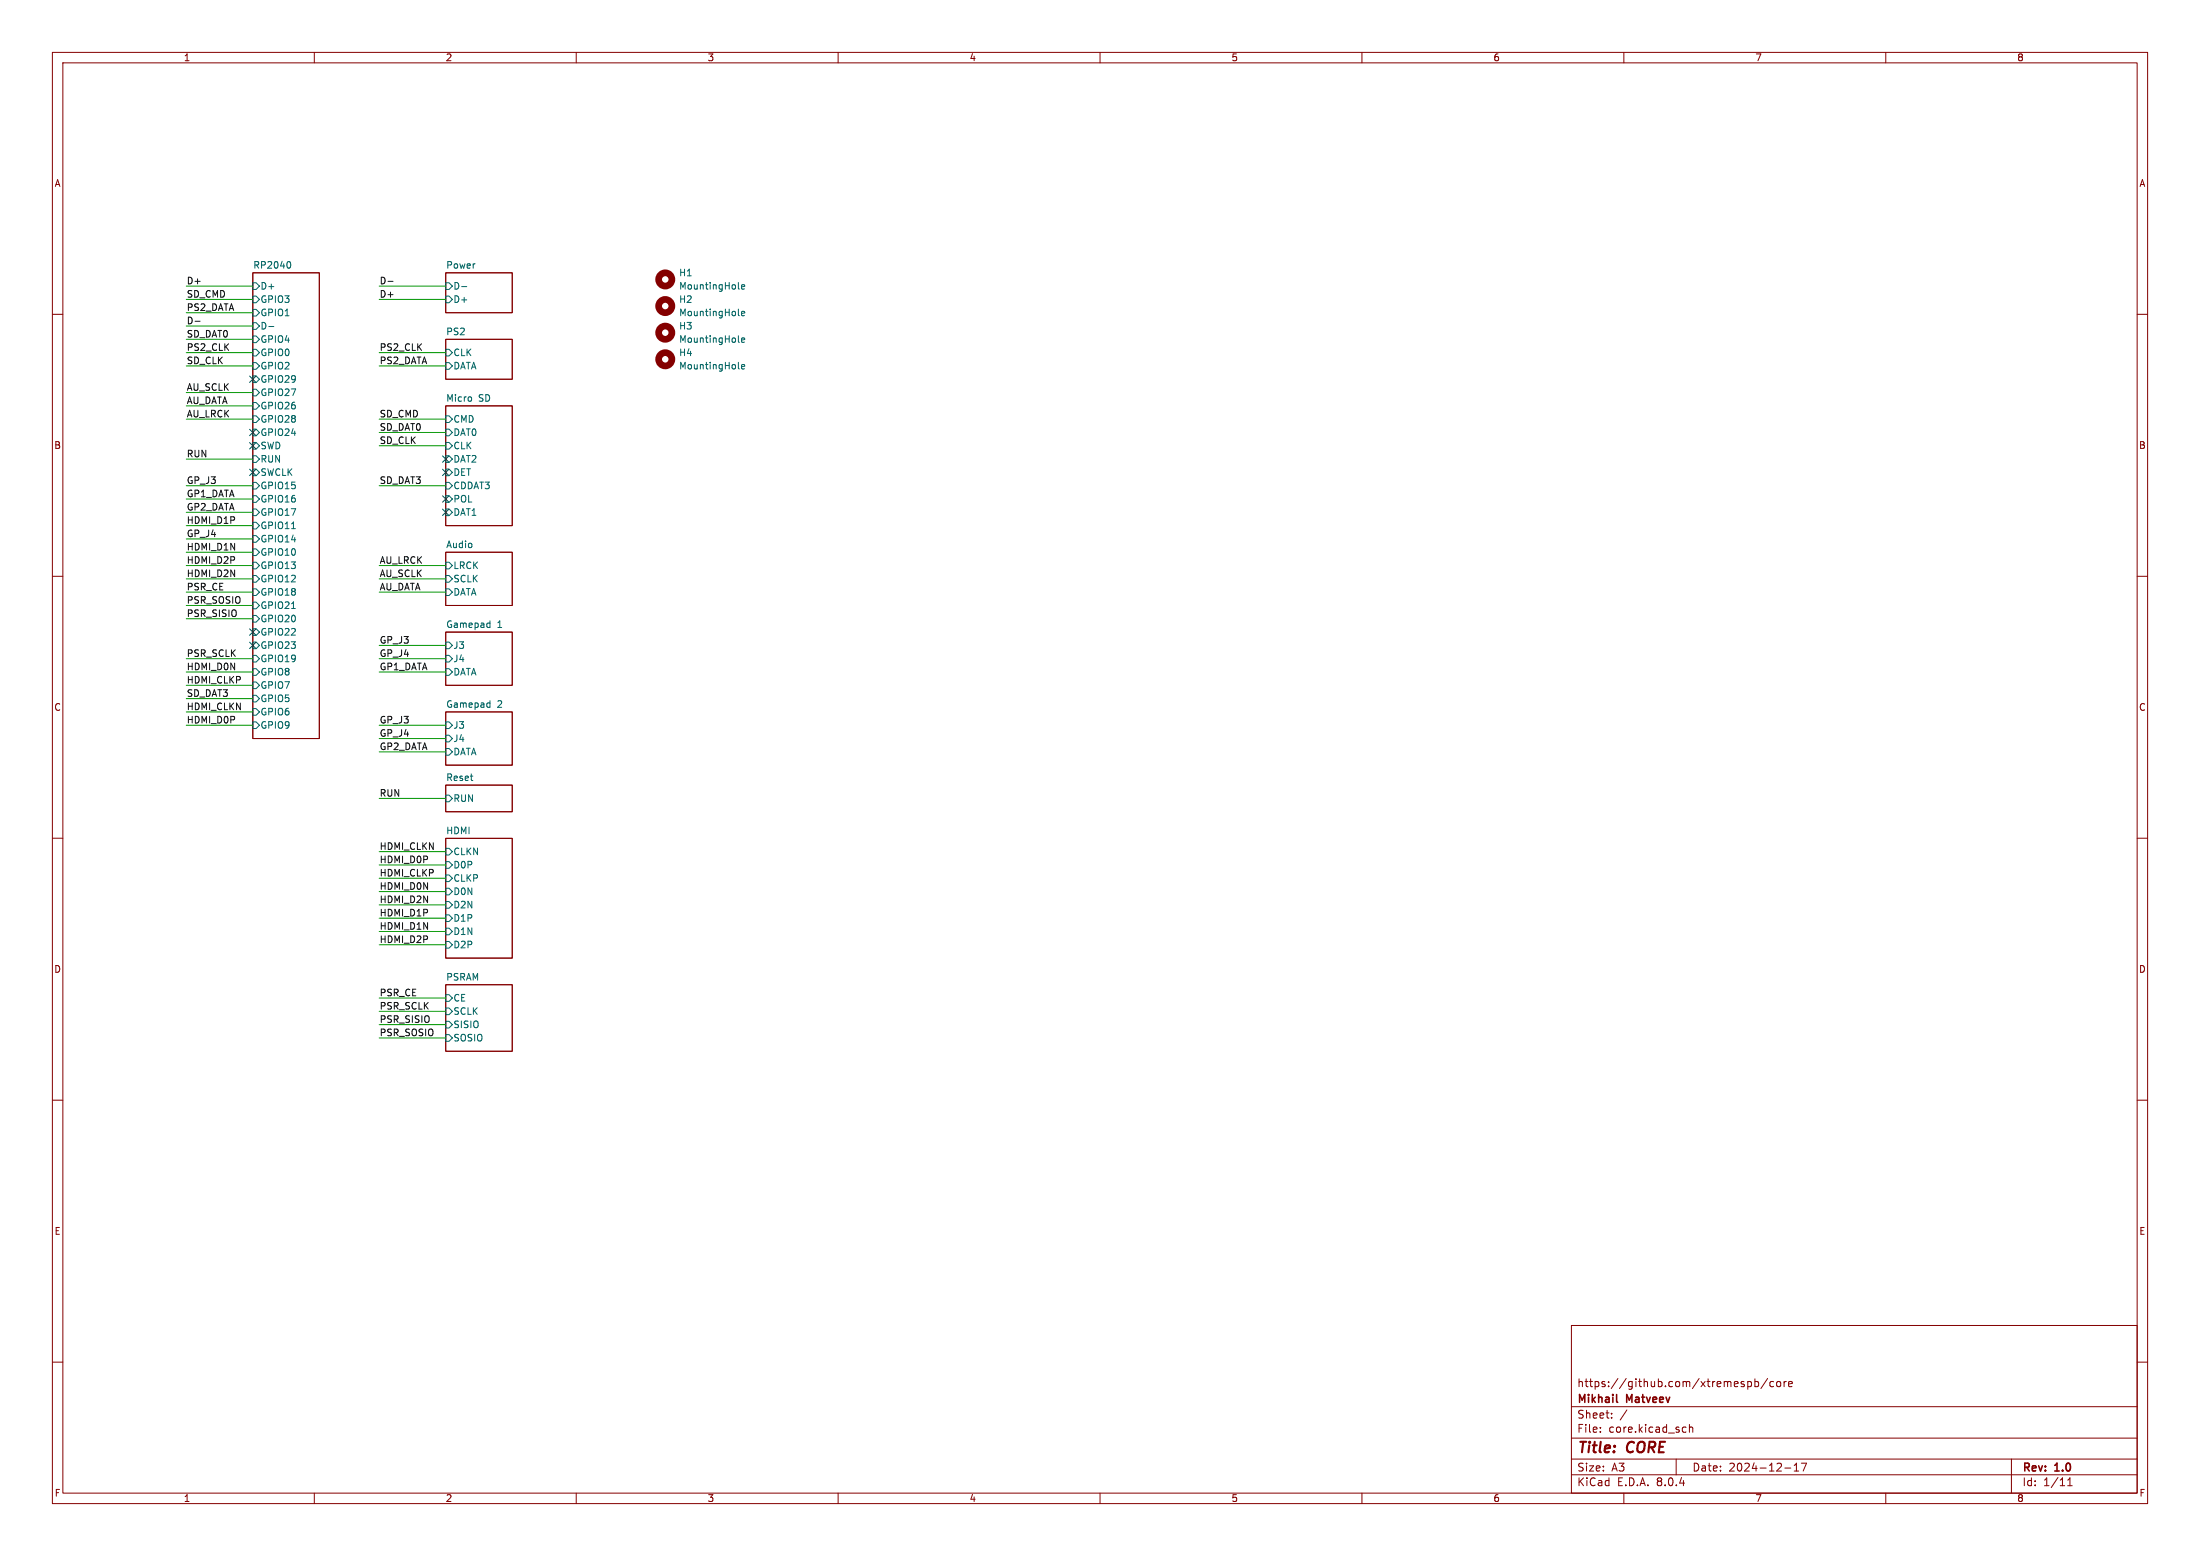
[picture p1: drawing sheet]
<svg xmlns="http://www.w3.org/2000/svg" width="420mm" height="297mm" viewBox="0 0 420 297" stroke-linecap="round" stroke-linejoin="round" font-family="sans-serif">
<g fill="none" stroke="#840000" stroke-width=".19">
<path d="M10 10h400v277h-400zM12 12h396v273h-396zM60 10v2M110 10v2M160 10v2M210 10v2M260 10v2M310 10v2M360 10v2M10 60h2M48.3 52.1h12.7v88.9h-12.7zM85.1 52.1h12.7v7.6h-12.7z"/>
<path d="M408 60h2M85.1 64.8h12.7v7.6h-12.7zM85.1 77.5h12.7v22.8h-12.7zM10 110h2M85.1 105.4h12.7v10.2h-12.7zM408 110h2M85.1 120.7h12.7v10.1h-12.7zM85.1 135.9h12.7v10.2h-12.7zM10 160h2M85.1 149.9h12.7v5h-12.7zM408 160h2M85.1 160h12.7v22.9h-12.7z"/>
<path d="M85.1 188h12.7v12.7h-12.7zM10 210h2M408 210h2M10 260h2M300 253h108v32h-108zM408 260h2M300 278.5h108M300 274.5h108M300 268.5h108M305.5 273.2v.2M305.5 272.5v.1M307.7 270.5v.2"/>
<path d="M307.7 269.8v.1M310.6 269.1l-1.3 1.9M320 278.5v3M321.4 272.4l.5 .1M321.9 273.3l-.5 .1M322.5 272.5l.2-.1 .4 .1 .1 .9M322.5 271.9v1.5M333.7 263.7v1.5M333.7 263.8l.4-.1 .3 .3-.2 .6h-.5M335 263.8l.4-.1 .3 .3-.1 .6h-.6M335 263.2v1.5M337.4 263.1l-1.2 1.9"/>
<path d="M338.6 263.8l-.4-.1-.3 .3 .1 .6h.6M339.3 263.8l.4-.1 .2 .3v.4l-.2 .3-.4-.1-.1-.2zM340.6 263.7v1M341 263.7l-.3 .1-.1 .2M341.4 264.2l.8-.2-.1-.2-.4-.1-.3 .2 .1 .7h.6M342.5 279.7l.4-.4v1.5M343.9 279.3h1l-.7 1.5M384 278.5v6.5M60 285v2M110 285v2M160 285v2M210 285v2"/>
<path d="M260 285v2M300 281.5h108M310 285v2M340.7 280.2h1.2M342.5 280.8h.9M360 285v2M394.7 283.6h.9M394.7 282.5l.5-.4v1.5"/>
</g>
<path d="M308.6 267.5l.2 .2" fill="none" stroke="#840000" stroke-width=".3"/>
<g fill="none" stroke="#006464" stroke-width=".19">
<path d="M48.3 54h.6l.6 .6-.6 .6h-.6zM48.3 56.5h.6l.6 .7-.6 .6h-.6zM48.3 59.1h.6l.6 .6-.6 .6h-.6zM55.2 49.9a.79 .79 0 0 1 0 1.3M85.1 54h.6l.7 .6-.7 .6h-.6zM85.1 56.5h.6l.7 .7-.7 .6h-.6zM88.1 54.7h1M141 55l.1 .2M141.6 54.8l.6-.2-.1-.2-.4-.1-.1 .2v.6h.5M141.6 59.8l.6-.1-.1-.2-.4-.1-.1 .2v.6h.5M48.3 61.6h.6l.6 .6-.6 .7h-.6zM48.3 64.1h.6l.6 .7-.6 .6h-.6z"/>
<path d="M48.3 66.7h.6l.6 .6-.6 .6h-.6zM48.3 69.2h.6l.6 .7-.6 .6h-.6zM48.3 71.8h.6l.6 .6-.6 .6h-.6zM48.3 74.3h.6l.6 .6-.6 .7h-.6zM48.3 76.8h.6l.6 .7-.6 .6h-.6zM48.3 79.4h.6l.6 .6-.6 .6h-.6zM51.3 62.3h1M85.1 66.7h.6l.7 .6-.7 .6h-.6zM85.1 69.2h.6l.7 .7-.7 .6h-.6zM85.1 79.4h.6l.7 .6-.7 .6h-.6zM90 75.9v.6M141 65.2l.1 .1"/>
<path d="M141 70.2l.1 .2M141 60.1l.1 .2M141.6 64.9l.6-.1-.1-.2-.4-.1-.1 .2v.6h.5M141.6 70l.6-.1-.1-.3h-.4l-.1 .2v.6h.5M48.3 81.9h.6l.6 .7-.6 .6h-.6zM48.3 84.5h.6l.6 .6-.6 .6h-.6zM48.3 87h.6l.6 .6-.6 .7h-.6zM48.3 89.5h.6l.6 .7-.6 .6h-.6zM48.3 92.1h.6l.6 .6-.6 .6h-.6zM48.3 94.6h.6l.6 .7-.6 .6h-.6zM48.3 97.2h.6l.6 .6-.6 .6h-.6zM48.3 99.7h.6l.6 .6-.6 .7h-.6z"/>
<path d="M85.1 81.9h.6l.7 .7-.7 .6h-.6zM85.1 84.5h.6l.7 .6-.7 .6h-.6zM85.1 87h.6l.7 .6-.7 .7h-.6zM85.1 89.5h.6l.7 .7-.7 .6h-.6zM85.1 92.1h.6l.7 .6-.7 .6h-.6zM85.1 94.6h.6l.7 .7-.7 .6h-.6zM85.1 97.2h.6l.7 .6-.7 .6h-.6zM48.3 102.2h.6l.6 .7-.6 .6h-.6zM48.3 104.8h.6l.6 .6-.6 .6h-.6zM48.3 107.3h.6l.6 .7-.6 .6h-.6zM48.3 109.9h.6l.6 .6-.6 .6h-.6zM48.3 112.4h.6l.6 .6-.6 .7h-.6z"/>
<path d="M48.3 114.9h.6l.6 .7-.6 .6h-.6zM48.3 117.5h.6l.6 .6-.6 .6h-.6zM55.7 100.9h.7M55.7 116.1h.7M85.1 107.3h.6l.7 .7-.7 .6h-.6zM85.1 109.9h.6l.7 .6-.7 .6h-.6zM85.1 112.4h.6l.7 .6-.7 .7h-.6zM93.2 118.9l.3 .1M93.5 118.5v1.3M93.5 119.7l-.3 .1M48.3 120h.6l.6 .7-.6 .6h-.6zM48.3 122.6h.6l.6 .6-.6 .6h-.6z"/>
<path d="M48.3 125.1h.6l.6 .6-.6 .7h-.6zM48.3 127.6h.6l.6 .7-.6 .6h-.6zM48.3 130.2h.6l.6 .6-.6 .6h-.6zM48.3 132.7h.6l.6 .7-.6 .6h-.6zM48.3 135.3h.6l.6 .6-.6 .6h-.6zM48.3 137.8h.6l.6 .6-.6 .7h-.6zM85.1 122.6h.6l.7 .6-.7 .6h-.6zM85.1 125.1h.6l.7 .6-.7 .7h-.6zM85.1 127.6h.6l.7 .7-.7 .6h-.6zM85.1 137.8h.6l.7 .6-.7 .7h-.6zM93.2 134.2h.3M93.5 133.7v1.3"/>
<path d="M93.5 135h-.3M85.1 151.8h.6l.7 .6-.7 .6h-.6zM85.1 140.3h.6l.7 .7-.7 .6h-.6zM85.1 142.9h.6l.7 .6-.7 .6h-.6zM85.1 161.9h.6l.7 .7-.7 .6h-.6zM85.1 164.5h.6l.7 .6-.7 .6h-.6zM85.1 167h.6l.7 .6-.7 .7h-.6zM85.1 169.5h.6l.7 .7-.7 .6h-.6zM85.1 172.1h.6l.7 .6-.7 .7h-.6zM85.1 174.6h.6l.7 .7-.7 .6h-.6zM85.1 177.2h.6l.7 .6-.7 .6h-.6zM85.1 179.7h.6l.7 .6-.7 .7h-.6z"/>
<path d="M85.1 189.9h.6l.7 .6-.7 .6h-.6zM85.1 192.4h.6l.7 .6-.7 .7h-.6zM85.1 194.9h.6l.7 .7-.7 .6h-.6zM85.1 197.5h.6l.7 .6-.7 .7h-.6z"/>
</g>
<g fill="none" stroke="#840000" stroke-width="1.3">
<circle cx="127" cy="58.4" r="1.27"/>
<circle cx="127" cy="53.3" r="1.27"/>
<circle cx="127" cy="63.5" r="1.27"/>
<circle cx="127" cy="68.6" r="1.27"/>
</g>
<path d="M74.1 53.7h.9M37.2 61.3h1" fill="none" stroke="#0f0f0f" stroke-width=".19"/>
<g fill="none" stroke="#009600" stroke-width=".19">
<path d="M35.6 54.6h12.7M35.6 57.2h12.7M35.6 59.7h12.7M72.4 54.6h12.7M72.4 57.2h12.7M35.6 67.3h12.7M35.6 69.9h12.7M35.6 77.5h12.7M35.6 74.9h12.7M35.6 64.8h12.7M35.6 62.2h12.7M72.4 67.3h12.7"/>
<path d="M72.4 69.9h12.7M35.6 95.3h12.7M35.6 92.7h12.7M35.6 97.8h12.7M35.6 80h12.7M35.6 87.6h12.7M72.4 92.7h12.7M72.4 85.1h12.7M72.4 80h12.7M72.4 82.6h12.7M35.6 113h12.7M35.6 100.3h12.7"/>
<path d="M35.6 102.9h12.7M35.6 110.5h12.7M35.6 105.4h12.7M35.6 108h12.7M35.6 118.1h12.7M35.6 115.6h12.7M72.4 113h12.7M72.4 110.5h12.7M72.4 108h12.7M35.6 135.9h12.7M35.6 138.4h12.7M35.6 133.4h12.7"/>
<path d="M35.6 130.8h12.7M35.6 125.7h12.7M35.6 128.3h12.7M72.4 138.4h12.7M72.4 125.7h12.7M72.4 128.3h12.7M72.4 123.2h12.7M72.4 152.4h12.7M72.4 143.5h12.7M72.4 141h12.7M72.4 172.7h12.7M72.4 167.6h12.7"/>
<path d="M72.4 170.2h12.7M72.4 177.8h12.7M72.4 175.3h12.7M72.4 162.6h12.7M72.4 165.1h12.7M72.4 198.1h12.7M72.4 190.5h12.7M72.4 195.6h12.7M72.4 193h12.7M72.4 180.3h12.7"/>
</g>
<g fill="none" stroke="#000084" stroke-width=".19">
<path d="M47.7 71.8l1.2 1.2M48.9 71.8l-1.2 1.2M47.7 84.5l1.2 1.2M47.7 81.9l1.2 1.3M47.7 89.6l1.2 1.2M48.9 84.5l-1.2 1.2M48.9 81.9l-1.2 1.3M48.9 89.6l-1.2 1.2M84.5 94.6l1.2 1.3M84.5 89.6l1.2 1.2M84.5 87l1.2 1.2M84.5 97.2l1.2 1.2"/>
<path d="M85.7 94.6l-1.2 1.3M85.7 89.6l-1.2 1.2M85.7 87l-1.2 1.2M85.7 97.2l-1.2 1.2M47.7 120l1.2 1.3M47.7 122.6l1.2 1.2M48.9 120l-1.2 1.3M48.9 122.6l-1.2 1.2"/>
</g>
<g font-size="2.8" fill="#840000">
<text x="301" y="277.9">Title:</text>
<text x="310.6" y="277.9">CORE</text>
</g>
<g font-size="2.1" fill="#840000">
<text x="301" y="268.2">Mikhail</text>
<text x="301" y="265">https://github.com/xtremespb/core</text>
<text x="310.6" y="268.2">Matveev</text>
<text x="301" y="273.7">File:</text>
<text x="301" y="271">Sheet:</text>
<text x="307.1" y="273.7">core.kicad_sch</text>
<text x="301" y="281.1">Size:</text>
<text x="307.6" y="281.1">A3</text>
<text x="323" y="281.1">Date:</text>
<text x="330" y="281.1">2024-12-17</text>
<text x="386" y="281.3">Rev:</text>
<text x="392.4" y="281.3">1.0</text>
<text x="301" y="283.9">KiCad</text>
<text x="308.7" y="283.9">E.D.A.</text>
<text x="316.3" y="283.9">8.0.4</text>
<text x="386" y="283.9">Id:</text>
<text x="390.1" y="283.9">1/11</text>
</g>
<g font-size="1.8" fill="#840000">
<text x="35" y="11.9">1</text>
<text x="85" y="11.9">2</text>
<text x="135" y="11.9">3</text>
<text x="185" y="11.9">4</text>
<text x="235" y="11.9">5</text>
<text x="285" y="11.9">6</text>
<text x="335" y="11.9">7</text>
<text x="385" y="11.9">8</text>
<text x="10.3" y="35.9">A</text>
<text x="408.3" y="35.9">A</text>
<text x="10.3" y="85.9">B</text>
<text x="408.2" y="85.9">B</text>
<text x="10.3" y="135.9">C</text>
<text x="408.2" y="135.9">C</text>
<text x="10.3" y="185.9">D</text>
<text x="408.2" y="185.9">D</text>
<text x="10.3" y="235.9">E</text>
<text x="408.3" y="235.9">E</text>
<text x="10.3" y="285.9">F</text>
<text x="35" y="286.9">1</text>
<text x="85" y="286.9">2</text>
<text x="135" y="286.9">3</text>
<text x="185" y="286.9">4</text>
<text x="235" y="286.9">5</text>
<text x="285" y="286.9">6</text>
<text x="335" y="286.9">7</text>
<text x="385" y="286.9">8</text>
<text x="408.3" y="285.9">F</text>
</g>
<g font-size="1.8" fill="#006464">
<text x="48.3" y="51.4">RP2040</text>
<text x="85.1" y="51.4">Power</text>
<text x="129.5" y="52.9">H1</text>
<text x="49.6" y="55.5">D+</text>
<text x="49.6" y="58">GPIO3</text>
<text x="86.5" y="55.5">D-</text>
<text x="86.5" y="58">D+</text>
<text x="129.5" y="55.5">MountingHole</text>
<text x="129.5" y="58">H2</text>
<text x="49.6" y="60.6">GPIO1</text>
<text x="49.6" y="63.1">D-</text>
<text x="49.6" y="65.6">GPIO4</text>
<text x="85.1" y="64.1">PS2</text>
<text x="129.5" y="63.1">H3</text>
<text x="129.5" y="65.6">MountingHole</text>
<text x="129.5" y="60.6">MountingHole</text>
<text x="49.6" y="68.2">GPIO0</text>
<text x="49.6" y="70.7">GPIO2</text>
<text x="86.5" y="68.2">CLK</text>
<text x="86.5" y="70.7">DATA</text>
<text x="129.5" y="68.2">H4</text>
<text x="129.5" y="70.7">MountingHole</text>
<text x="49.6" y="73.3">GPIO29</text>
<text x="49.6" y="75.8">GPIO27</text>
<text x="85.1" y="76.8">Micro</text>
<text x="91.3" y="76.8">SD</text>
<text x="49.6" y="78.3">GPIO26</text>
<text x="49.6" y="80.9">GPIO28</text>
<text x="49.6" y="83.4">GPIO24</text>
<text x="86.5" y="80.9">CMD</text>
<text x="86.5" y="83.4">DAT0</text>
<text x="49.6" y="86">SWD</text>
<text x="49.6" y="88.5">RUN</text>
<text x="86.5" y="86">CLK</text>
<text x="86.5" y="88.5">DAT2</text>
<text x="49.6" y="91">SWCLK</text>
<text x="49.6" y="93.6">GPIO15</text>
<text x="86.5" y="91">DET</text>
<text x="86.5" y="93.6">CDDAT3</text>
<text x="49.6" y="96.1">GPIO16</text>
<text x="49.6" y="98.7">GPIO17</text>
<text x="49.6" y="101.2">GPIO11</text>
<text x="86.5" y="96.1">POL</text>
<text x="86.5" y="98.7">DAT1</text>
<text x="49.6" y="103.7">GPIO14</text>
<text x="49.6" y="106.3">GPIO10</text>
<text x="85.1" y="104.7">Audio</text>
<text x="49.6" y="108.8">GPIO13</text>
<text x="49.6" y="111.4">GPIO12</text>
<text x="49.6" y="113.9">GPIO18</text>
<text x="86.5" y="108.8">LRCK</text>
<text x="86.5" y="111.4">SCLK</text>
<text x="86.5" y="113.9">DATA</text>
<text x="49.6" y="116.4">GPIO21</text>
<text x="49.6" y="119">GPIO20</text>
<text x="85.1" y="119.9">Gamepad</text>
<text x="94.9" y="119.9">1</text>
<text x="49.6" y="121.5">GPIO22</text>
<text x="49.6" y="124.1">GPIO23</text>
<text x="86.5" y="124.1">J3</text>
<text x="49.6" y="126.6">GPIO19</text>
<text x="49.6" y="129.1">GPIO8</text>
<text x="49.6" y="131.7">GPIO7</text>
<text x="86.5" y="126.6">J4</text>
<text x="86.5" y="129.1">DATA</text>
<text x="49.6" y="134.2">GPIO5</text>
<text x="49.6" y="136.8">GPIO6</text>
<text x="85.1" y="135.2">Gamepad</text>
<text x="94.9" y="135.2">2</text>
<text x="49.6" y="139.3">GPIO9</text>
<text x="86.5" y="139.3">J3</text>
<text x="86.5" y="141.8">J4</text>
<text x="85.1" y="149.1">Reset</text>
<text x="86.5" y="144.4">DATA</text>
<text x="86.5" y="153.3">RUN</text>
<text x="85.1" y="159.3">HDMI</text>
<text x="86.5" y="163.4">CLKN</text>
<text x="86.5" y="166">D0P</text>
<text x="86.5" y="168.5">CLKP</text>
<text x="86.5" y="171">D0N</text>
<text x="86.5" y="173.6">D2N</text>
<text x="86.5" y="176.1">D1P</text>
<text x="86.5" y="178.7">D1N</text>
<text x="86.5" y="181.2">D2P</text>
<text x="85.1" y="187.2">PSRAM</text>
<text x="86.5" y="191.4">CE</text>
<text x="86.5" y="193.9">SCLK</text>
<text x="86.5" y="196.4">SISIO</text>
<text x="86.5" y="199">SOSIO</text>
</g>
<g font-size="1.8" fill="#0f0f0f">
<text x="35.6" y="54.3">D+</text>
<text x="35.6" y="59.4">PS2_DATA</text>
<text x="35.6" y="56.9">SD_CMD</text>
<text x="72.4" y="56.9">D+</text>
<text x="72.4" y="54.3">D-</text>
<text x="35.6" y="64.5">SD_DAT0</text>
<text x="35.6" y="62">D-</text>
<text x="35.6" y="69.6">SD_CLK</text>
<text x="35.6" y="67">PS2_CLK</text>
<text x="72.4" y="69.6">PS2_DATA</text>
<text x="72.4" y="67">PS2_CLK</text>
<text x="35.6" y="74.7">AU_SCLK</text>
<text x="35.6" y="77.2">AU_DATA</text>
<text x="35.6" y="79.7">AU_LRCK</text>
<text x="72.4" y="82.3">SD_DAT0</text>
<text x="72.4" y="79.7">SD_CMD</text>
<text x="35.6" y="87.4">RUN</text>
<text x="72.4" y="84.8">SD_CLK</text>
<text x="35.6" y="92.4">GP_J3</text>
<text x="35.6" y="95">GP1_DATA</text>
<text x="72.4" y="92.4">SD_DAT3</text>
<text x="35.6" y="100.1">HDMI_D1P</text>
<text x="35.6" y="97.5">GP2_DATA</text>
<text x="35.6" y="107.7">HDMI_D2P</text>
<text x="35.6" y="102.6">GP_J4</text>
<text x="35.6" y="105.1">HDMI_D1N</text>
<text x="72.4" y="107.7">AU_LRCK</text>
<text x="35.6" y="112.8">PSR_CE</text>
<text x="35.6" y="110.2">HDMI_D2N</text>
<text x="72.4" y="110.2">AU_SCLK</text>
<text x="72.4" y="112.8">AU_DATA</text>
<text x="35.6" y="117.8">PSR_SISIO</text>
<text x="35.6" y="115.3">PSR_SOSIO</text>
<text x="35.6" y="125.5">PSR_SCLK</text>
<text x="72.4" y="122.9">GP_J3</text>
<text x="72.4" y="125.5">GP_J4</text>
<text x="35.6" y="128">HDMI_D0N</text>
<text x="35.6" y="130.5">HDMI_CLKP</text>
<text x="72.4" y="128">GP1_DATA</text>
<text x="35.6" y="133.1">SD_DAT3</text>
<text x="35.6" y="135.6">HDMI_CLKN</text>
<text x="35.6" y="138.2">HDMI_D0P</text>
<text x="72.4" y="138.2">GP_J3</text>
<text x="72.4" y="143.2">GP2_DATA</text>
<text x="72.4" y="140.7">GP_J4</text>
<text x="72.4" y="152.1">RUN</text>
<text x="72.4" y="162.3">HDMI_CLKN</text>
<text x="72.4" y="164.8">HDMI_D0P</text>
<text x="72.4" y="167.4">HDMI_CLKP</text>
<text x="72.4" y="172.5">HDMI_D2N</text>
<text x="72.4" y="169.9">HDMI_D0N</text>
<text x="72.4" y="175">HDMI_D1P</text>
<text x="72.4" y="177.5">HDMI_D1N</text>
<text x="72.4" y="180.1">HDMI_D2P</text>
<text x="72.4" y="190.2">PSR_CE</text>
<text x="72.4" y="192.8">PSR_SCLK</text>
<text x="72.4" y="195.3">PSR_SISIO</text>
<text x="72.4" y="197.9">PSR_SOSIO</text>
</g>
</svg>
